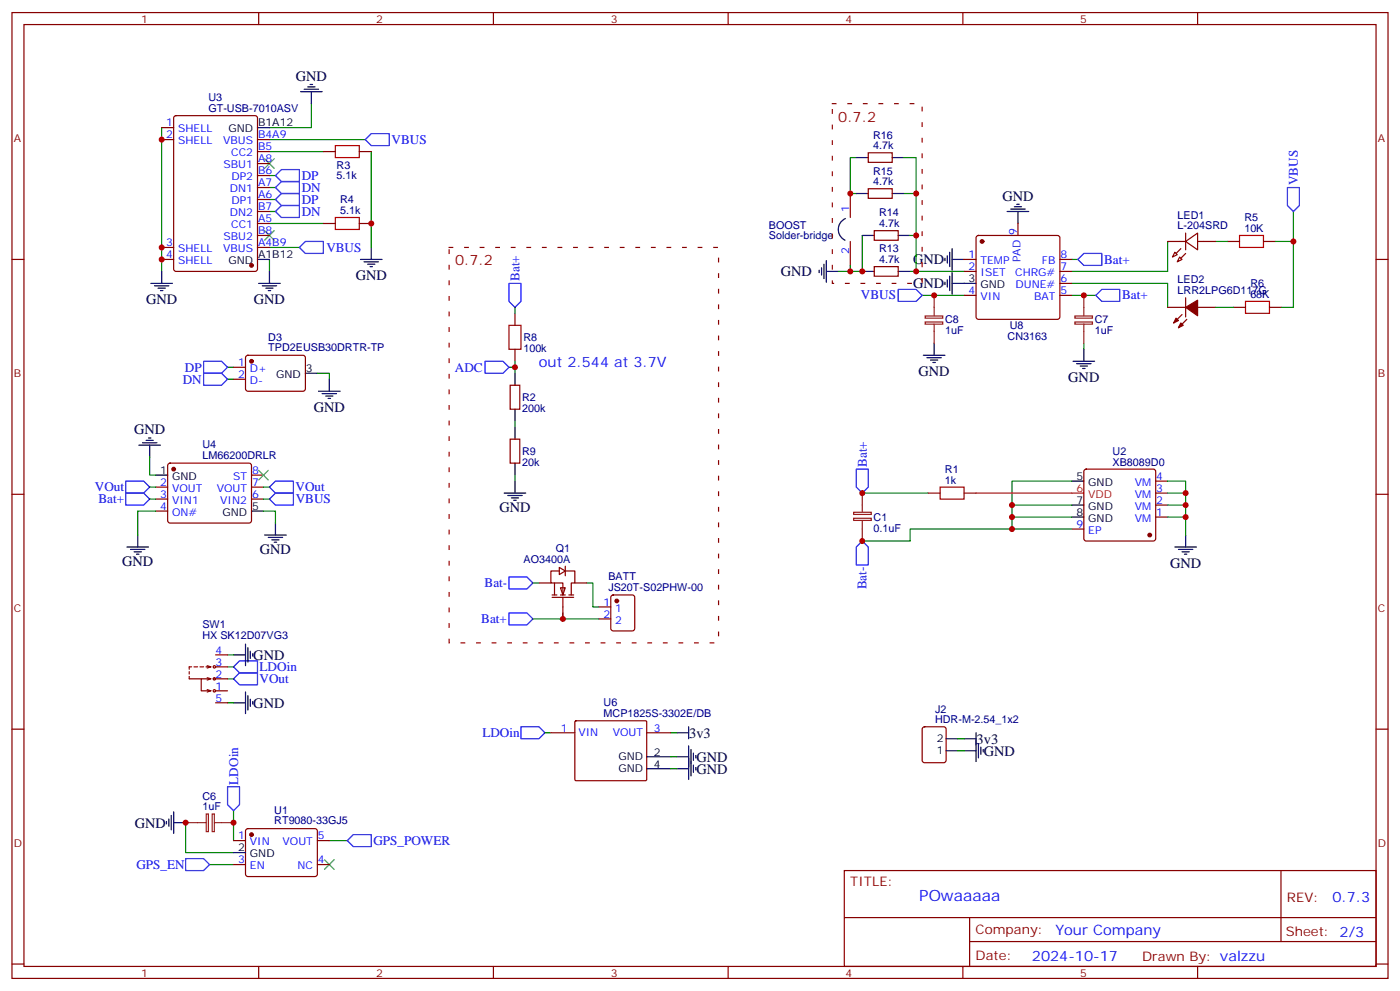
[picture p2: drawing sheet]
<svg xmlns="http://www.w3.org/2000/svg" width="412mm" height="292mm" viewBox="0 0 412 292" stroke-linecap="round" stroke-linejoin="round" font-family="sans-serif">
<g fill="none" stroke="#870000" stroke-width=".35">
<path d="M3.5 3.7h405.4v284.3h-405.4zM7.1 7.2h398.2v277.3h-398.2zM76.2 3.7v3.5M145.3 3.7v3.5M214.5 3.7v3.5M283.6 3.7v3.5M352.8 3.7v3.5M47.6 37.6h3.6M51.4 34.2l.5-.2h23.2l.7 .5v44.7l-.4 .6-23.5 .1-.7-.5v-44.7zM47.6 41.1h3.6M75.8 44.6h3.6M75.8 41.1h3.6"/>
<path d="M75.8 48.2h3.6M75.8 51.7h3.6M75.8 55.2h3.6M75.8 58.7h3.6M95.2 44.6h3.6M105.8 44.6h3.6M250.5 57v7M255.8 55.6h7v2.8h-7zM255.8 45h7v2.8h-7zM3.5 76.4h3.6M47.6 76.4h3.6M47.6 72.8h3.6"/>
<path d="M75.8 65.8h3.6M75.8 72.8h3.6M75.8 62.3h3.6M75.8 69.3h3.6M95.2 65.8h3.6M105.8 65.8h3.6M250.5 71.1v7M257.5 78.5h7.1v2.8h-7.1zM257.5 67.9h7.1v2.8h-7.1zM284 76.4h3.5M284 79.9h3.5M287.7 69.5l.5-.2h23.3l.5 .2 .2 .5v23.3l-.2 .5-.5 .2h-23.3l-.5-.2-.2-.5v-23.3z"/>
<path d="M299.9 65.8v3.5M312.2 76.4h3.5M312.2 79.9h3.5M344 71.1h5.2M346.1 74.3l.7 .7-1.4 .7zM347.5 75.7l.7 .7-1.4 .7zM349.2 71.1l3.6-2.5v5zM349.2 68.6v5M352.8 71.1h5.3M361.6 71.1h3.5M372.2 71.1h3.5M405.3 76.4h3.6"/>
<path d="M151.7 92.3v3.5M284 87h3.5M312.2 87h3.5M312.2 83.4h3.5M344 90.5h5.2M348.2 92.6l-2.5 2.5M349.2 87.7v5.6M349.6 94l-2.5 2.5M352.8 90.5h5.3M363.4 90.5h3.5M373.9 90.5h3.6M68.8 108.1h3.5"/>
<path d="M68.8 111.7h3.5M72.6 104.8l.4-.2 16.5 .1 .5 .6-.1 9.5-.6 .4-16.5-.1-.5-.6v-9.2zM150.3 113.4h2.8v7.1h-2.8zM151.7 102.8v3.6M49.6 136.6l.5-.3h23.3l.5 .3 .2 .5-.1 16.5-.6 .4-23.6-.1-.4-.6v-16.2zM74.1 139.9h3.5M150.3 129.3h2.8v7h-2.8zM319.5 138.3l.5-.2h19.7l.5 .2 .2 .5v19.8l-.2 .5-.5 .2h-19.7l-.5-.3-.2-.4v-19.8zM3.5 145.5h3.6M45.9 143.4h3.5M45.9 146.9h3.5M45.9 150.5h3.5"/>
<path d="M74.1 143.4h3.5M74.1 146.9h3.5M315.7 155.8h3.6M340.4 152.2h3.6M340.4 148.7h3.6M340.4 145.2h3.6M340.4 141.6h3.6M405.3 145.5h3.6M55.7 197.7v.7M55.7 199.1v.7h3.6M56.4 196.3h-.7v.7M57.1 196.3h1.1"/>
<path d="M58.9 196.3h1.1M60.7 196.3h1.4M61 196l1.1 .3M61 199.5l1.1 .3M62.1 199.8h-2.8v3.6h2.8M62.1 196.3l-1.1 .4M62.1 199.8l-1.1 .4M62.8 199.8h4.2M63.5 196.3h3.5M63.5 192.8h3.5M3.5 214.7h3.6M61 203l1.1 .4"/>
<path d="M62.1 203.4l-1.1 .3M63.5 206.9h3.5M63.5 203.4h3.5M162.3 215.7h7M169.4 212.4l.3-.2h20.6l.2 .3-.1 17.2-.3 .1h-20.6l-.2-.3zM190.5 215.7h7.1M271.9 214.2l.4-.2h5.7l.6 .4 .1 9.4-.5 .7h-5.9l-.6-.4-.1-9.4zM405.3 214.7h3.6M68.8 247.5h3.5M68.8 254.5h3.5M72.6 244.2l.4-.3 20.1 .1 .4 .7-.1 12.9-.6 .5-20-.1-.5-.6v-12.7zM93.5 247.5h3.5"/>
<path d="M93.5 254.5h3.5M248.7 256.3h156.6v28.2h-156.6zM377.3 256.3v20.9M248.7 270.1h156.5M285.6 277.2h119.6M285.6 270.1v14.2M3.5 283.8h3.6M76.2 284.5v3.5M145.3 284.5v3.5M214.5 284.5v3.5M283.6 284.5v3.5M352.8 284.5v3.5"/>
<path d="M405.3 283.8h3.6"/>
<circle cx="63.1" cy="199.8" r=".35"/>
<circle cx="63.1" cy="196.3" r=".35"/>
<circle cx="63.1" cy="203.4" r=".35"/>
</g>
<path d="M98.8 42.9h7v3.5h-7zM98.8 64h7v3.6h-7zM365.1 69.3h7.1v3.5h-7.1zM149.9 95.8h3.6v7h-3.6zM366.9 88.7h7v3.6h-7z" fill="none" stroke="#a10000" stroke-width=".35"/>
<g fill="none" stroke="#008700" stroke-width=".35">
<path d="M47.6 37.6v42.3M91.7 30.5v7.1h-12.3M79.4 44.6h15.8M79.4 58.7h1.7M79.4 55.2h1.7M79.4 51.7h1.7M79.4 41.1h28.2M109.4 44.6v28.2M252.2 46.4h-1.7v10.6h1.7M266.3 57h3.6v22.9M266.3 46.4h3.6v10.6M79.4 65.8h15.8"/>
<path d="M79.4 62.3h1.7M79.4 76.4v3.5M79.4 72.8h8.8M250.5 78.1v1.8M254 69.3v10.6h-7.1M268.1 79.9h15.9M268.1 69.3h1.8M315.7 76.4h1.8M344 71.1v8.8h-28.3M358.1 71.1h3.5M381 62.3v28.2h-3.5M151.7 90.5v1.8"/>
<path d="M271.6 87h12.4M315.7 83.4h28.3v7.1M315.7 87h7.1M67 108.1h1.8M67 111.7h1.8M93.5 109.9h3.5v1.8M149.9 108.1h1.8M151.7 106.4v3.5M319.3 101.1v1.7M44.1 134.6v5.3h1.8M151.7 124v1.8M151.7 139.9v1.7"/>
<path d="M44.1 146.9h1.8M44.1 143.4h1.8M45.9 150.5h-5.3v7M77.6 150.5h3.5v3.5M77.6 146.9h1.8M77.6 143.4h1.8M315.7 141.6h-17.6v14.2h-30v3.5h-14.1M344 141.6h5.2v7.1h-5.2M349.2 148.7v3.5h-5.2M157 171.6h1.7M172.9 171.6h1.7v7.1h1.8M67 199.8h1.8"/>
<path d="M67 196.3h1.8M67 192.8h1.8M157 182.2h19.4M165.8 180.4v1.8M67 206.9h1.8M160.5 215.7h1.8M197.6 215.7h1.7M282.2 217.5h1.8M68.8 238.7v8.8M197.6 222.8h1.7M197.6 226.3h1.7M282.2 221h1.8"/>
<path d="M54.7 242.2v8.8h14.1M61.7 254.5h7.1M97 247.5h5.3"/>
</g>
<g fill="none" stroke="#00f" stroke-width=".35">
<path d="M81.1 58.7l1.8-1.7h5.3v3.5h-5.3zM81.1 51.7l1.8-1.8h5.3v3.5h-5.3zM82.9 53.4h5.3v3.6h-5.3l-1.8-1.8zM107.6 41.1l1.8-1.8h5.3v3.6h-5.3zM81.1 62.3l1.8-1.8h5.3v3.5h-5.3zM88.2 72.8l1.8-1.7h5.2v3.5h-5.2zM317.5 76.4l1.8-1.8h5.3v3.5h-5.3zM149.9 83.4h3.6v5.3l-1.8 1.8-1.8-1.8zM264.6 85.2h5.3l1.7 1.8-1.7 1.7h-5.3zM322.8 87l1.8-1.8h5.2v3.5h-5.2zM60 106.4h5.3l1.7 1.7-1.7 1.8h-5.3zM60 109.9h5.3l1.7 1.8-1.7 1.7h-5.3z"/>
<path d="M142.9 106.4h5.3l1.7 1.7-1.7 1.8h-5.3zM37 145.2h5.3l1.8 1.7-1.8 1.8h-5.3zM37 141.6h5.3l1.8 1.8-1.8 1.8h-5.3zM79.4 143.4l1.7-1.8h5.3v3.6h-5.3zM79.4 146.9l1.7-1.7h5.3v3.5h-5.3zM149.9 169.9h5.3l1.8 1.7-1.8 1.8h-5.3zM68.8 199.8l1.8-1.7h5.2v3.5h-5.2zM68.8 196.3l1.8-1.7h5.2v3.5h-5.2zM149.9 180.4h5.3l1.8 1.8-1.8 1.8h-5.3zM153.5 214h5.2l1.8 1.7-1.8 1.8h-5.2zM67 231.6h3.6v5.3l-1.8 1.8-1.8-1.8zM54.7 252.8h5.3l1.7 1.7-1.7 1.8h-5.3z"/>
<path d="M102.3 247.5l1.8-1.8h5.3v3.5h-5.3z"/>
</g>
<g fill="#870000" stroke="#870000" stroke-width=".35">
<path d="M349.2 90.5l3.6-2.1v4.6z"/>
<path d="M347.8 95.1l.7 .7-1.4 .7z"/>
<path d="M346.4 93.7l.7 .7-1.4 .7z"/>
<path d="M347.8 73.2l-1.4 1.4z"/>
<path d="M349.2 74.6l-1.4 1.4z"/>
<circle cx="338.7" cy="157.5" r=".53"/>
<circle cx="74.1" cy="106.4" r=".53"/>
<circle cx="74.1" cy="78.1" r=".53"/>
<circle cx="74.1" cy="245.7" r=".53"/>
<circle cx="289.3" cy="71.1" r=".53"/>
<circle cx="51.2" cy="138.1" r=".53"/>
</g>
<g fill="none" stroke="#000" stroke-width=".35">
<path d="M75.8 37.6h3.6M88.5 27h6.4M89.6 26.3h4.2M90.7 25.6h2.1M91.4 24.9h.7M91.7 27v3.5M252.2 57h3.6M252.2 46.4h3.6M262.8 57h3.5M262.8 46.4h3.5M47.6 79.9v3.5M75.8 76.4h3.6"/>
<path d="M79.4 79.9v3.5M106.2 76.4h6.3M107.2 77.1h4.3M108.3 77.8h2.1M109 78.5h.7M109.4 72.8v3.6M241.3 79.6v.7M242 78.8v2.2M242.7 77.8v4.2M243.4 79.9h3.5M243.4 76.7v6.4M249 64.3a3.5 3.5 0 0 0-2.1 3.2 3.5 3.5 0 0 0 2 3.2"/>
<path d="M254 79.9h3.5M254 69.3h3.5M264.6 79.9h3.5M264.6 69.3h3.5M278.3 76v.7M279 75.3v2.1M279.8 74.3v4.2M280.5 76.4h3.5M280.5 73.2v6.4M296.7 62.3h6.3M297.7 61.6h4.3M298.8 60.9h2.1"/>
<path d="M299.5 60.1h.7M299.9 62.3v3.5M44.4 83.4h6.4M45.5 84.1h4.2M46.6 84.8h2.1M47.3 85.5h.7M76.2 83.4h6.3M77.3 84.1h4.2M78.3 84.8h2.1M79 85.5h.7M278.3 83.1v.7M279 82.4v2.1"/>
<path d="M279.8 81.3v4.2M280.5 83.4h7M280.5 80.3v6.3M90 109.9h3.5M93.8 115.2h6.4M94.9 115.9h4.2M96 116.6h2.1M96.7 117.3h.7M97 111.7v3.5M151.7 109.9v3.5M272 104.6h6.3M273 105.3h4.3"/>
<path d="M274.1 106h2.1M274.8 106.7h.7M275.2 101.1v3.5M316.1 106.4h6.3M317.1 107.1h4.3M318.2 107.8h2.1M318.9 108.5h.7M319.3 102.8v3.6M40.9 131.1h6.4M42 130.4h4.2M43 129.6h2.2M43.7 128.9h.7"/>
<path d="M44.1 131.1v3.5M45.9 139.9h3.5M151.7 120.5v3.5M151.7 125.8v3.5M151.7 136.3v3.6M40.6 157.5v3.5M74.1 150.5h3.5M78 157.5h6.3M79 158.2h4.3M80.1 158.9h2.1M80.8 159.6h.7M81.1 154v3.5"/>
<path d="M148.5 145.2h6.4M149.6 145.9h4.2M150.6 146.6h2.2M151.3 147.3h.7M151.7 141.6v3.6M315.7 141.6h3.6M315.7 148.7h3.6M315.7 152.2h3.6M349.2 157.5v3.5M37.4 161h6.3M38.5 161.7h4.2M39.5 162.5h2.1"/>
<path d="M40.2 163.2h.7M346.1 161h6.3M347.1 161.7h4.3M348.2 162.5h2.1M348.9 163.2h.7M68.8 192.8h3.5M72.3 189.6v6.4M73 190.7v4.2M73.7 191.7v2.2M74.4 192.4v.7M68.8 206.9h3.5M72.3 203.7v6.4"/>
<path d="M73 204.8v4.2M73.7 205.8v2.2M74.4 206.6v.7M199.3 215.7h3.5M202.8 214v3.5M202.8 219.6v9.9M278.7 217.5h3.5M284 217.5h3.5M287.5 215.7v8.5M288.2 218.9v4.2M288.9 220v2.1M51.2 239v6.4"/>
<path d="M190.5 222.8h7.1M190.5 226.3h7.1M199.3 222.8h3.5M199.3 226.3h3.5M203.6 220.7v7.7M204.3 221.7v2.1M204.3 225.2v2.2M205 222.4v.7M205 226v.7M278.7 221h3.5M284 221h3.5M289.6 220.7v.7"/>
<path d="M49 241.8v.7M49.7 241.1v2.1M50.4 240.1v4.2M51.2 242.2h3.5M68.8 251h3.5"/>
</g>
<path d="M315.7 145.2h3.6" fill="none" stroke="#f00" stroke-width=".35"/>
<path d="M78 46.7l2.8 2.9M80.8 46.7l-2.8 2.9M78 67.9l2.8 2.8M80.8 67.9l-2.8 2.8M76.2 138.5l2.8 2.8M79 138.5l-2.8 2.8M95.6 253.1l2.8 2.8M98.4 253.1l-2.8 2.8" fill="none" stroke="#3c3" stroke-width=".35"/>
<g fill="none" stroke="#8c2424" stroke-width=".35">
<path d="M272.5 93h5.2v.7h-5.2zM272.5 94.8h5.2v.6h-5.2zM275.2 87v6M275.2 95.4v5.7M316.6 93h5.2v.7h-5.2zM316.6 94.8h5.2v.6h-5.2zM319.3 87v6M319.3 95.4v5.7M251.5 152.6h5.1v.6h-5.1zM251.5 150.8h5.1v.6h-5.1zM254 145.2v5.6M254 153.3v6"/>
<path d="M60.7 239.6h.7v5.2h-.7zM62.5 239.6h.6v5.2h-.6zM54.7 242.2h6M63.1 242.2h5.7"/>
</g>
<path d="M245.2 30.5h26.4v52.9h-26.4zM132.3 72.8h79.4v116.5h-79.4z" fill="none" stroke="#900" stroke-width=".35" stroke-dasharray="1.1 3.5"/>
<g fill="#fff" stroke="#870000" stroke-width=".35">
<path d="M165.1 173h1.4l-.7 2.2z"/>
<path d="M164.7 167l1.8 1.1-1.8 1.1z"/>
</g>
<g fill="none" stroke="#870000" stroke-width=".35">
<path d="M273.4 145.2h3.5M284 145.2h3.5M158.7 171.6h3.6M162.6 175.9h6.4M162.6 175.2h1.4M163.3 171.6v3.6M164.7 168.1h-2.4v3.5h3.5v3.6M165.1 175.2h1.4M165.8 175.9v6.3M166.5 168.1h2.8v3.5h-1v3.6M166.5 166.7v2.8M167.6 175.2h1.4"/>
<path d="M169.3 171.6h3.6M176.4 178.7h3.5M180.2 175.4l.4-.2h5.7l.6 .4 .1 9.4-.5 .7h-5.9l-.6-.4-.1-9.4zM176.4 182.2h3.5"/>
</g>
<path d="M375.7 71.1h5.3M358.1 90.5h5.3M254 145.2h19.4M298.1 155.8h17.6M298.1 152.2h17.6M298.1 148.7h17.6M344 145.2h5.2M349.2 152.2v5.3" fill="none" stroke="#008700" stroke-width=".35"/>
<path d="M287.5 145.2h28.2" fill="none" stroke="#f00" stroke-width=".35"/>
<path d="M276.9 143.4h7.1v3.5h-7.1z" fill="none" stroke="#a10000" stroke-width=".35"/>
<path d="M379.2 55.2h3.6v5.3l-1.8 1.8-1.8-1.8zM252.2 138.1h3.6v5.3l-1.8 1.8-1.8-1.8zM254 159.3l1.8 1.7v5.3h-3.6v-5.3z" fill="none" stroke="#00f" stroke-width=".35"/>
<circle cx="181.7" cy="176.9" r=".53" fill="#870000" stroke="#870000" stroke-width=".35"/>
<g fill="#c00">
<circle cx="109.4" cy="65.8" r=".88"/>
<circle cx="47.6" cy="41.1" r=".88"/>
<circle cx="47.6" cy="72.8" r=".88"/>
<circle cx="47.6" cy="76.4" r=".88"/>
<circle cx="319.3" cy="87" r=".88"/>
<circle cx="275.2" cy="87" r=".88"/>
<circle cx="269.9" cy="79.9" r=".88"/>
<circle cx="250.5" cy="79.9" r=".88"/>
<circle cx="68.8" cy="242.2" r=".88"/>
<circle cx="54.7" cy="242.2" r=".88"/>
<circle cx="165.8" cy="182.2" r=".88"/>
<circle cx="349.3" cy="148.7" r=".88"/>
<circle cx="269.9" cy="57" r=".88"/>
<circle cx="250.5" cy="57" r=".88"/>
<circle cx="254" cy="79.9" r=".88"/>
<circle cx="269.9" cy="69.3" r=".88"/>
<circle cx="151.7" cy="108.1" r=".88"/>
<circle cx="349.3" cy="145.2" r=".88"/>
<circle cx="349.3" cy="152.2" r=".88"/>
<circle cx="254" cy="145.2" r=".88"/>
<circle cx="298.1" cy="152.2" r=".88"/>
<circle cx="298.1" cy="148.7" r=".88"/>
<circle cx="298.1" cy="155.8" r=".88"/>
<circle cx="254" cy="159.3" r=".88"/>
<circle cx="381" cy="71.1" r=".88"/>
</g>
<text font-size="4.6" fill="#00f" x="270.8" y="265.3">POwaaaaa</text>
<g font-size="4.2">
<text x="87.1" y="23.8">GND</text>
<text x="295.3" y="59.1">GND</text>
<text x="269" y="77.8">GND</text>
<text x="104.8" y="82.4">GND</text>
<text x="230" y="81.3">GND</text>
<text x="43" y="89.5">GND</text>
<text x="74.8" y="89.4">GND</text>
<text x="269" y="84.8">GND</text>
<text x="270.6" y="110.6">GND</text>
<text x="314.7" y="112.4">GND</text>
<text x="92.4" y="121.2">GND</text>
<text x="39.5" y="127.8">GND</text>
<text x="147.1" y="150.8">GND</text>
<text x="36" y="166.7">GND</text>
<text x="76.6" y="163.2">GND</text>
<text x="344.7" y="167.1">GND</text>
<text x="74.6" y="194.2">GND</text>
<text x="74.6" y="208.3">GND</text>
<text x="203" y="217.2">3v3</text>
<text x="287.7" y="218.9">3v3</text>
<text x="205.1" y="224.2">GND</text>
<text x="205.1" y="227.7">GND</text>
<text x="289.8" y="222.5">GND</text>
<text x="39.7" y="243.6">GND</text>
</g>
<g font-size="4.2" fill="#900">
<text x="246.9" y="35.8">0.7.2</text>
<text x="134.1" y="78.1">0.7.2</text>
</g>
<g font-size="4.2" fill="#00f">
<text x="158.7" y="108.1">out 2.544 at 3.7V</text>
<text x="392.5" y="265.6">0.7.3</text>
<text x="310.9" y="275.1">Your Company</text>
<text x="304" y="282.9">2024-10-17</text>
</g>
<g font-size="3.9" fill="#00f">
<text x="115.4" y="42.4">VBUS</text>
<text x="88.9" y="53">DP</text>
<text x="88.9" y="56.5">DN</text>
<text x="382.3" y="54.5" transform="rotate(-90 382.3 54.5)">VBUS</text>
<text x="88.9" y="63.6">DN</text>
<text x="88.9" y="60">DP</text>
<text x="96.1" y="74.1">VBUS</text>
<text x="325.3" y="77.6">Bat+</text>
<text x="153" y="82.7" transform="rotate(-90 153 82.7)">Bat+</text>
<text x="253.6" y="88.2">VBUS</text>
<text x="330.6" y="88.2">Bat+</text>
<text x="53.8" y="113">DN</text>
<text x="54.5" y="109.4">DP</text>
<text x="134" y="109.4">ADC</text>
<text x="255.4" y="137.5" transform="rotate(-90 255.4 137.5)">Bat+</text>
<text x="28" y="144.7">VOut</text>
<text x="29" y="148.1">Bat+</text>
<text x="87.1" y="144.7">VOut</text>
<text x="87.1" y="148.2">VBUS</text>
<text x="142.7" y="172.9">Bat-</text>
<text x="255.3" y="173.5" transform="rotate(-90 255.3 173.5)">Bat-</text>
<text x="141.8" y="183.5">Bat+</text>
<text x="76.5" y="197.7">LDOin</text>
<text x="76.5" y="201.1">VOut</text>
<text x="142.1" y="217">LDOin</text>
<text x="70.1" y="231" transform="rotate(-90 70.1 231)">LDOin</text>
<text x="110" y="248.7">GPS_POWER</text>
<text x="40.2" y="255.8">GPS_EN</text>
</g>
<g font-size="3.9" fill="#800">
<text x="250.5" y="260.9">TITLE:</text>
<text x="379.1" y="265.6">REV:</text>
<text x="287.4" y="275.1">Company:</text>
<text x="378.7" y="275.7">Sheet: 2/3</text>
<text x="287.4" y="282.8">Date:</text>
<text x="336.4" y="282.8">Drawn By: valzzu</text>
</g>
<g font-size="3.2" fill="#800">
<text x="41.6" y="6.7">1</text>
<text x="110.8" y="6.7">2</text>
<text x="179.9" y="6.7">3</text>
<text x="249.1" y="6.7">4</text>
<text x="318.2" y="6.7">5</text>
<text x="4.1" y="41.8">A</text>
<text x="405.9" y="41.8">A</text>
<text x="4.1" y="110.9">B</text>
<text x="405.9" y="110.9">B</text>
<text x="4.1" y="180.1">C</text>
<text x="405.9" y="180.1">C</text>
<text x="4.1" y="249.2">D</text>
<text x="405.9" y="249.2">D</text>
<text x="41.6" y="287.5">1</text>
<text x="110.8" y="287.5">2</text>
<text x="179.9" y="287.5">3</text>
<text x="249.1" y="287.5">4</text>
<text x="318.2" y="287.5">5</text>
</g>
<g font-size="3.2" fill="#000080">
<text x="61.4" y="29.8">U3</text>
<text x="61.4" y="33">GT-USB-7010ASV</text>
<text x="257.2" y="40.8">R16</text>
<text x="257.2" y="43.9">4.7k</text>
<text x="99.2" y="52.8">5.1k</text>
<text x="99.2" y="49.6">R3</text>
<text x="257.2" y="51.4">R15</text>
<text x="100.2" y="59.8">R4</text>
<text x="257.2" y="54.5">4.7k</text>
<text x="100.2" y="63">5.1k</text>
<text x="259" y="63.7">R14</text>
<text x="346.9" y="64.3">LED1</text>
<text x="366.5" y="65">R5</text>
<text x="226.5" y="70.5">Solder-bridge</text>
<text x="226.5" y="67.3">BOOST</text>
<text x="259" y="66.9">4.7k</text>
<text x="346.9" y="67.6">L-204SRD</text>
<text x="366.5" y="68.3">10K</text>
<text x="259" y="77.4">4.7k</text>
<text x="259" y="74.3">R13</text>
<text x="346.9" y="83.4">LED2</text>
<text x="346.9" y="86.6">LRR2LPG6D117G</text>
<text x="368.3" y="87.7">68K</text>
<text x="368.3" y="84.5">R6</text>
<text x="278.4" y="95.2">C8</text>
<text x="322.5" y="95.2">C7</text>
<text x="79" y="100.2">D3</text>
<text x="154.2" y="100.5">R8</text>
<text x="278.4" y="98.3">1uF</text>
<text x="296.8" y="100">CN3163</text>
<text x="297.5" y="96.9">U8</text>
<text x="322.5" y="98.3">1uF</text>
<text x="79" y="103.4">TPD2EUSB30DRTR-TP</text>
<text x="154.2" y="103.6">100k</text>
<text x="153.8" y="118.1">R2</text>
<text x="153.8" y="121.2">200k</text>
<text x="59.6" y="131.9">U4</text>
<text x="59.6" y="135.1">LM66200DRLR</text>
<text x="153.8" y="137.1">20k</text>
<text x="153.8" y="134">R9</text>
<text x="327.7" y="137.1">XB8089D0</text>
<text x="327.7" y="133.8">U2</text>
<text x="278.4" y="142.3">1k</text>
<text x="278.4" y="139.1">R1</text>
<text x="257.4" y="153.4">C1</text>
<text x="257.4" y="156.5">0.1uF</text>
<text x="154.2" y="165.6">AO3400A</text>
<text x="163.8" y="162.5">Q1</text>
<text x="179.2" y="173.9">JS20T-S02PHW-00</text>
<text x="179.2" y="170.7">BATT</text>
<text x="59.6" y="184.9">SW1</text>
<text x="59.6" y="188">HX SK12D07VG3</text>
<text x="177.8" y="207.8">U6</text>
<text x="275.5" y="209.8">J2</text>
<text x="177.8" y="211">MCP1825S-3302E/DB</text>
<text x="275.5" y="212.9">HDR-M-2.54_1x2</text>
<text x="59.6" y="238.6">1uF</text>
<text x="59.6" y="235.4">C6</text>
<text x="80.8" y="239.5">U1</text>
<text x="80.8" y="242.7">RT9080-33GJ5</text>
</g>
<g font-size="3.2" fill="#00f">
<text x="49" y="40.7">2</text>
<text x="49" y="37.2">1</text>
<text x="52.5" y="39">SHELL</text>
<text x="76" y="40.7">B4A9</text>
<text x="52.5" y="42.5">SHELL</text>
<text x="65.7" y="42.5">VBUS</text>
<text x="68.1" y="46">CC2</text>
<text x="76" y="44.3">B5</text>
<text x="76" y="47.8">A8</text>
<text x="65.9" y="49.6">SBU1</text>
<text x="68.2" y="53.1">DP2</text>
<text x="76" y="51.3">B6</text>
<text x="67.7" y="56.6">DN1</text>
<text x="76" y="54.9">A7</text>
<text x="76" y="58.4">A6</text>
<text x="67.7" y="63.7">DN2</text>
<text x="68.2" y="60.1">DP1</text>
<text x="76" y="61.9">B7</text>
<text x="76" y="65.4">A5</text>
<text x="250.1" y="62.3" transform="rotate(-90 250.1 62.3)">1</text>
<text x="65.9" y="70.7">SBU2</text>
<text x="68.1" y="67.2">CC1</text>
<text x="76" y="69">B8</text>
<text x="299.5" y="69.1" transform="rotate(-90 299.5 69.1)">9</text>
<text x="49" y="76">4</text>
<text x="49" y="72.5">3</text>
<text x="52.5" y="77.8">SHELL</text>
<text x="52.5" y="74.3">SHELL</text>
<text x="65.7" y="74.3">VBUS</text>
<text x="76" y="72.5">A4B9</text>
<text x="250.1" y="74.9" transform="rotate(-90 250.1 74.9)">2</text>
<text x="285.3" y="76">1</text>
<text x="288.8" y="77.8">TEMP</text>
<text x="300.6" y="77.2" transform="rotate(-90 300.6 77.2)">PAD</text>
<text x="306.9" y="77.8">FB</text>
<text x="312.4" y="76">8</text>
<text x="285.3" y="79.6">2</text>
<text x="288.8" y="81.3">ISET</text>
<text x="299" y="81.3">CHRG#</text>
<text x="312.4" y="83.1">6</text>
<text x="312.4" y="79.6">7</text>
<text x="285.3" y="86.6">4</text>
<text x="288.8" y="88.4">VIN</text>
<text x="299.2" y="84.8">DUNE#</text>
<text x="304.6" y="88.4">BAT</text>
<text x="312.4" y="86.6">5</text>
<text x="70.1" y="107.8">1</text>
<text x="70.1" y="111.3">2</text>
<text x="73.6" y="109.5">D+</text>
<text x="73.6" y="113.1">D-</text>
<text x="47.2" y="143.1">2</text>
<text x="68.7" y="141.3">ST</text>
<text x="74.3" y="143.1">7</text>
<text x="74.3" y="139.5">8</text>
<text x="334.3" y="143.1">VM</text>
<text x="340.6" y="141.3">4</text>
<text x="47.2" y="146.6">3</text>
<text x="50.7" y="144.8">VOUT</text>
<text x="50.7" y="148.3">VIN1</text>
<text x="63.8" y="144.8">VOUT</text>
<text x="64.9" y="148.3">VIN2</text>
<text x="74.3" y="146.6">6</text>
<text x="334.3" y="146.6">VM</text>
<text x="340.6" y="148.3">2</text>
<text x="340.6" y="144.8">3</text>
<text x="47.2" y="150.1">4</text>
<text x="50.7" y="151.9">ON#</text>
<text x="317.1" y="155.4">9</text>
<text x="334.3" y="153.6">VM</text>
<text x="334.3" y="150.1">VM</text>
<text x="340.6" y="151.9">1</text>
<text x="320.6" y="157.2">EP</text>
<text x="177.7" y="178.3">1</text>
<text x="177.7" y="181.9">2</text>
<text x="181.2" y="180.1">1</text>
<text x="181.2" y="183.6">2</text>
<text x="63.5" y="196">3</text>
<text x="63.5" y="192.4">4</text>
<text x="63.5" y="199.5">2</text>
<text x="63.5" y="203">1</text>
<text x="63.5" y="206.6">5</text>
<text x="165.2" y="215.4">1</text>
<text x="192.6" y="215.4">3</text>
<text x="170.4" y="216.8">VIN</text>
<text x="180.5" y="216.8">VOUT</text>
<text x="70.1" y="247.1">1</text>
<text x="73.6" y="248.9">VIN</text>
<text x="83.2" y="248.9">VOUT</text>
<text x="93.7" y="247.1">5</text>
<text x="70.1" y="254.2">3</text>
<text x="73.6" y="255.9">EN</text>
<text x="87.6" y="255.9">NC</text>
<text x="93.7" y="254.2">4</text>
</g>
<g font-size="3.2">
<text x="67.3" y="39">GND</text>
<text x="76" y="37.2">B1A12</text>
<text x="67.3" y="77.8">GND</text>
<text x="76" y="76">A1B12</text>
<text x="285.3" y="83.1">3</text>
<text x="288.8" y="84.8">GND</text>
<text x="81.4" y="111.3">GND</text>
<text x="90.1" y="109.5">3</text>
<text x="47.2" y="139.5">1</text>
<text x="50.7" y="141.3">GND</text>
<text x="317.1" y="141.3">5</text>
<text x="320.6" y="143.1">GND</text>
<text x="317.1" y="148.3">7</text>
<text x="65.5" y="151.9">GND</text>
<text x="74.3" y="150.1">5</text>
<text x="317.1" y="151.9">8</text>
<text x="320.6" y="150.1">GND</text>
<text x="320.6" y="153.6">GND</text>
<text x="276" y="218.5">2</text>
<text x="182.2" y="223.8">GND</text>
<text x="182.2" y="227.4">GND</text>
<text x="192.6" y="222.4">2</text>
<text x="192.6" y="226">4</text>
<text x="276" y="222.1">1</text>
<text x="70.1" y="250.6">2</text>
<text x="73.6" y="252.4">GND</text>
</g>
<g font-size="3.2" fill="#f00">
<text x="317.1" y="144.8">6</text>
<text x="320.6" y="146.6">VDD</text>
</g>
</svg>
